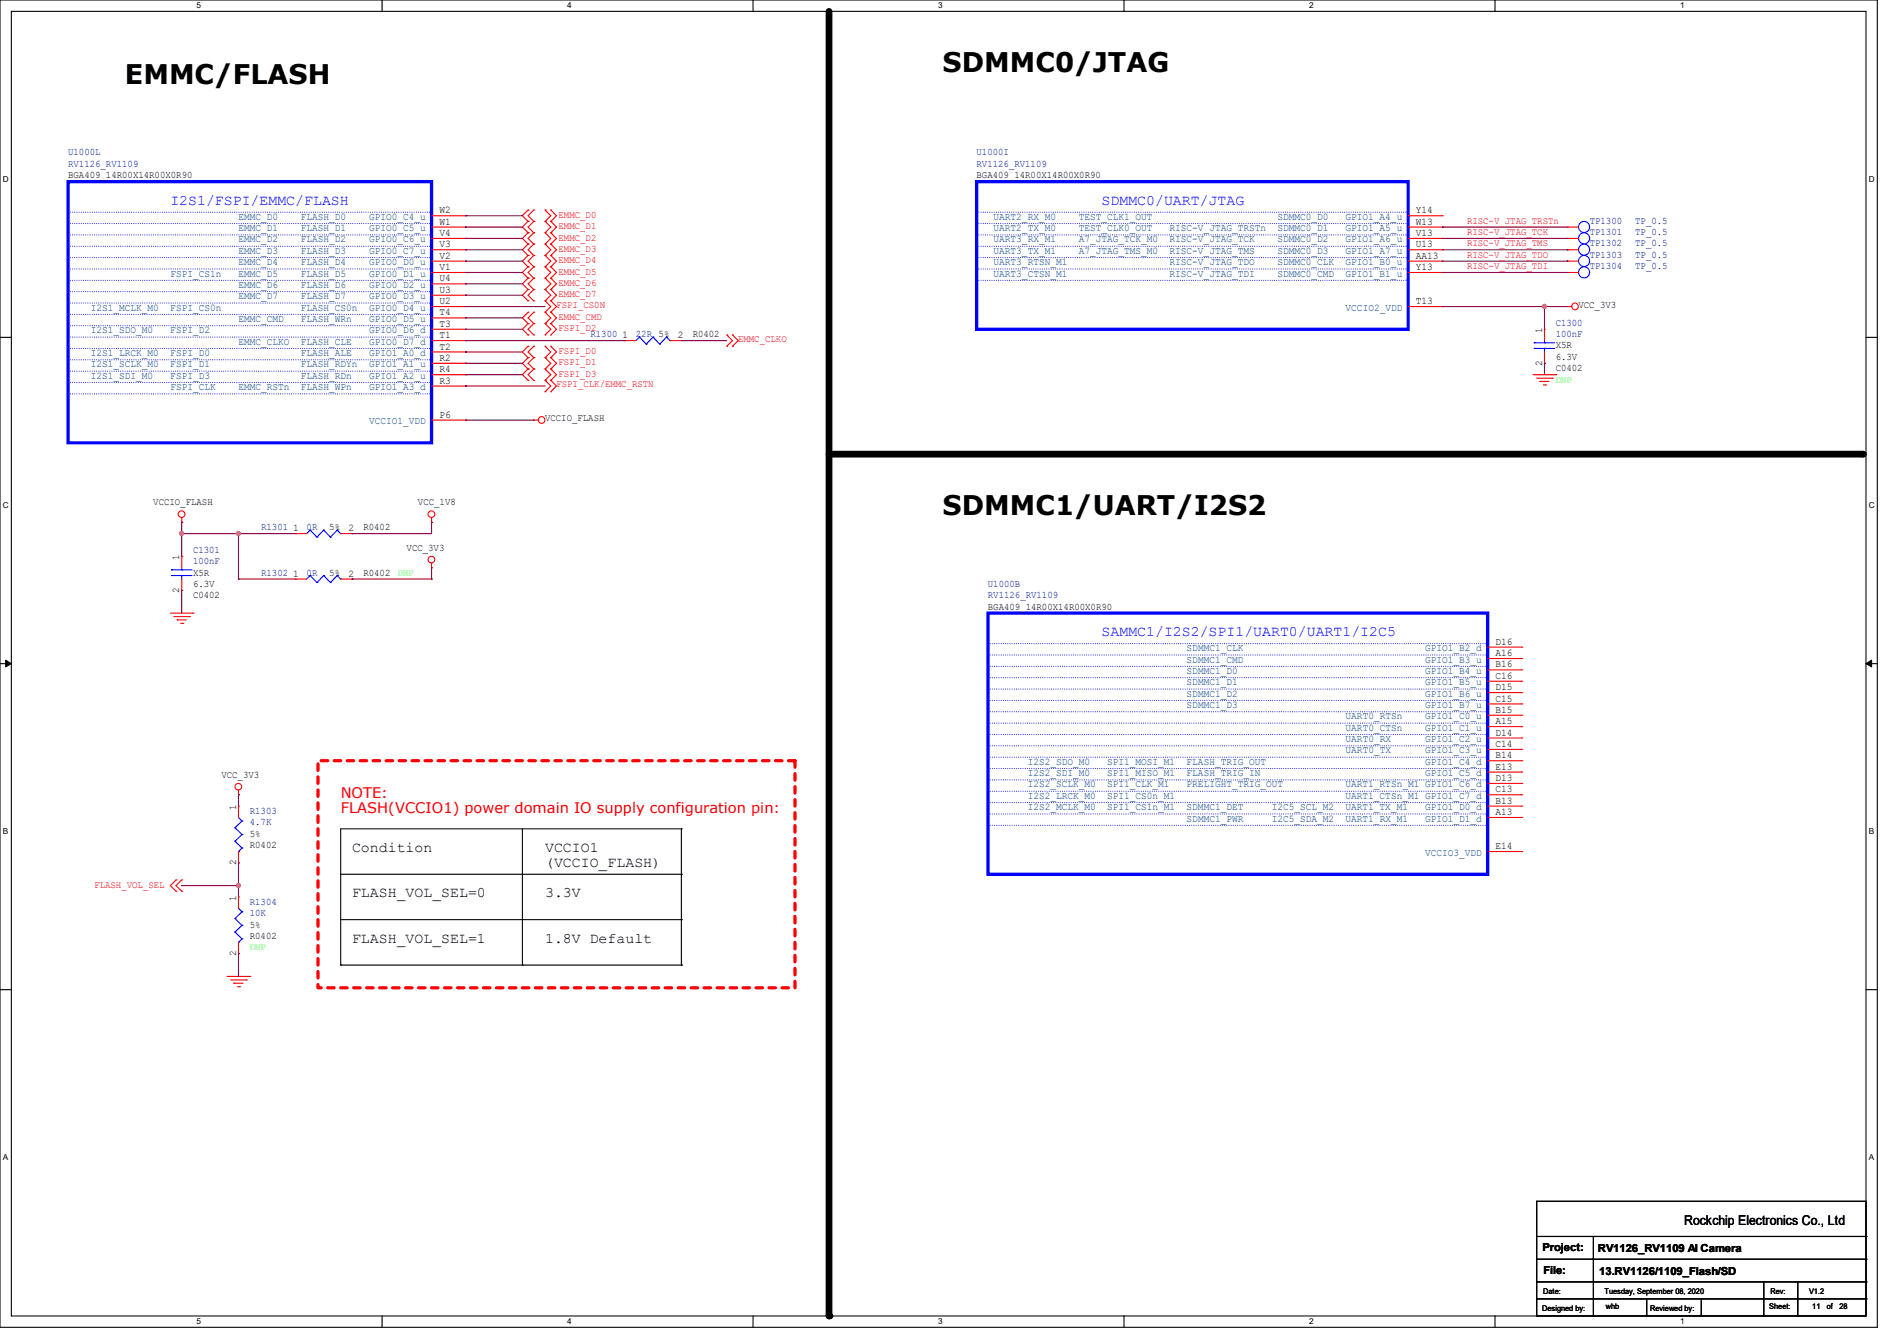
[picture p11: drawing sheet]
<svg xmlns="http://www.w3.org/2000/svg" width="297mm" height="210mm" viewBox="0 0 297 210" stroke-linecap="round" stroke-linejoin="round" font-family="sans-serif">
<path d="M0 0h293.9v207.9h-293.9zM1.8 1.8h290.3v204.3h-290.3z" fill="none" stroke="#000" stroke-width=".17"/>
<g fill="#fff">
<path d="M30.8 .2h.7v1.4h-.7z"/>
<path d="M30.8 206.2h.7v1.4h-.7z"/>
</g>
<path d="M59.8 0v1.8M59.8 206.1v1.8" fill="none" stroke="#000" stroke-width=".17"/>
<g fill="#fff">
<path d="M88.8 .2h.7v1.4h-.7z"/>
<path d="M88.8 206.2h.7v1.4h-.7z"/>
</g>
<path d="M117.9 0v1.8M117.9 206.1v1.8" fill="none" stroke="#000" stroke-width=".17"/>
<g fill="#fff">
<path d="M146.9 .2h.7v1.4h-.7z"/>
<path d="M146.9 206.2h.7v1.4h-.7z"/>
</g>
<path d="M176 0v1.8M176 206.1v1.8" fill="none" stroke="#000" stroke-width=".17"/>
<g fill="#fff">
<path d="M205 .2h.7v1.4h-.7z"/>
<path d="M205 206.2h.7v1.4h-.7z"/>
</g>
<path d="M234.1 0v1.8M234.1 206.1v1.8" fill="none" stroke="#000" stroke-width=".17"/>
<g fill="#fff">
<path d="M263.1 .2h.6v1.4h-.6z"/>
<path d="M263.1 206.2h.6v1.4h-.6z"/>
<path d="M.5 27.3h.9v1.4h-.9z"/>
<path d="M292.6 27.3h.9v1.4h-.9z"/>
<path d="M.5 78.4h.9v1.4h-.9z"/>
<path d="M292.6 78.4h.9v1.4h-.9z"/>
</g>
<path d="M0 52.8h1.8M292.1 52.8h1.8" fill="none" stroke="#000" stroke-width=".17"/>
<g fill="#fff">
<path d="M.5 129.5h.8v1.4h-.8z"/>
<path d="M292.6 129.5h.8v1.4h-.8z"/>
</g>
<path d="M0 103.9h1.8M292.1 103.9h1.8" fill="none" stroke="#000" stroke-width=".17"/>
<path d="M.9 103.4l.9 .5-.9 .5zM292.1 103.9l.9-.5v1z" fill="#000" stroke="#000" stroke-width=".16"/>
<g fill="#fff">
<path d="M.5 180.5h.8v1.4h-.8z"/>
<path d="M292.6 180.5h.8v1.4h-.8z"/>
</g>
<g fill="none" stroke="#000" stroke-width=".17">
<path d="M53.3 136.9h53.4M81.8 129.8v21.3M106.7 129.8h.1M106.7 136.9h.1M106.7 129.8h-53.4v21.3M106.7 129.8v21.3M0 155h1.8M53.3 151.1h.1M53.3 151.1h53.4M53.3 144h53.4M81.8 151.1h.1M106.7 151.1h.1"/>
<path d="M106.7 144h.1M292.1 155h1.8M240.6 188.1h51.5v18h-51.5zM240.6 193.6h51.5M240.6 197.2h51.5M249.5 193.6v12.5M292.1 193.6h.1M292.1 197.2h.1M240.6 200.7h51.5M240.6 203.4h51.5M249.5 206.1h.1M257.8 206.1h.1"/>
<path d="M257.8 203.4v2.7M266.4 206.1h.1M266.4 203.4v2.7M276.1 206.1h.1M276.1 200.7v5.4M281.5 206.1h.1M281.5 200.7v5.4M292.1 200.7h.1M292.1 203.4h.1"/>
</g>
<path d="M129.8 1.8v204.3M129.8 71.1h161.8" fill="none" stroke="#000" stroke-width="1.1"/>
<g fill="#000">
<circle cx="291.6" cy="71.1" r=".53"/>
<circle cx="129.8" cy="206.1" r=".53"/>
</g>
<path d="M49.8 119.1h74.7v35.6h-74.7z" fill="none" stroke="#f00" stroke-width=".51" stroke-dasharray="1 1"/>
<g fill="none" stroke="#f00" stroke-width=".17">
<path d="M67.6 39.1h5.3M67.6 37.3h5.3M67.6 35.6h5.3M67.6 33.8h5.3M72.9 39.1h.1M72.9 37.3h.1M72.9 35.6h.1M72.9 33.8h.1M82.7 32.9h.1M82.7 34.7h.1M82.7 36.4h.1M82.7 38.2h.1"/>
<path d="M82.7 32.9l-.9 .9 .9 .9M82.7 38.2l-.9 .9 .9 .9M82.7 34.7l-.9 .9 .9 .8M82.7 36.4l-.9 .9 .9 .9M83.6 34.7h.1M83.6 32.9h.1M83.6 36.4h.1M83.6 38.2h.1M83.6 32.9l-.9 .9 .9 .9M83.6 36.4l-.9 .9 .9 .9M83.6 34.7l-.9 .9 .9 .8M83.6 38.2l-.9 .9 .9 .9"/>
<path d="M85.3 34.7h.1M85.3 32.9h.1M85.3 36.4h.1M85.3 38.2h.1M85.3 36.4l.9 .9-.9 .9M85.3 32.9l.9 .9-.9 .9M85.3 38.2l.9 .9-.9 .9M85.3 34.7l.9 .9-.9 .8M86.2 34.7h.1M86.2 32.9h.1M86.2 36.4h.1M86.2 38.2h.1"/>
<path d="M86.2 38.2l.9 .9-.9 .9M86.2 32.9l.9 .9-.9 .9M86.2 34.7l.9 .9-.9 .8M86.2 36.4l.9 .9-.9 .9M220.5 39.1h5.3M220.5 37.3h5.3M220.5 35.6h5.3M220.5 33.8h5.3M225.8 33.8h.1M225.8 35.6h.1M225.8 37.3h.1M225.8 39.1h.1"/>
<path d="M245.4 37.3h.1M245.4 39.1h.1M245.4 35.6h.1M245.4 39.1h1.7M245.4 37.3h1.7M245.4 35.6h1.7M67.6 58.7h5.3M67.6 48h5.3M67.6 53.3h5.3M67.6 40.9h5.3M67.6 56.9h5.3M67.6 55.1h5.3"/>
<path d="M67.6 51.6h5.3M67.6 49.8h5.3M67.6 46.2h5.3M67.6 44.4h5.3M67.6 42.7h5.3M72.9 58.7h.1M72.9 56.9h.1M72.9 55.1h.1M72.9 53.3h.1M72.9 51.6h.1M72.9 49.8h.1M72.9 48h.1"/>
<path d="M72.9 46.2h.1M72.9 44.4h.1M72.9 42.7h.1M72.9 40.9h.1M82.7 48.9h.1M82.7 50.7h.1M82.7 57.8h.1M82.7 59.6h.1M82.7 56h.1M82.7 54.2h.1M82.7 52.5h.1M82.7 40h.1"/>
<path d="M82.7 41.8h.1M82.7 43.6h.1M82.7 45.3h.1M82.7 47.1h.1M82.7 48.9l-.9 .9 .9 .9M82.7 54.2l-.9 .9 .9 .9M82.7 43.6l-.9 .8 .9 .9M82.7 57.8l-.9 .9 .9 .9M82.7 56l-.9 .9 .9 .9M82.7 50.7l-.9 .9 .9 .9M82.7 45.3l-.9 .9 .9 .9M82.7 41.8l-.9 .9 .9 .9"/>
<path d="M82.7 40l-.9 .9 .9 .9M83.6 50.7h.1M83.6 48.9h.1M83.6 59.6h.1M83.6 57.8h.1M83.6 56h.1M83.6 54.2h.1M83.6 52.5h.1M83.6 40h.1M83.6 41.8h.1M83.6 43.6h.1M83.6 45.3h.1"/>
<path d="M83.6 47.1h.1M83.6 48.9l-.9 .9 .9 .9M83.6 45.3l-.9 .9 .9 .9M83.6 56l-.9 .9 .9 .9M83.6 57.8l-.9 .9 .9 .9M83.6 54.2l-.9 .9 .9 .9M83.6 50.7l-.9 .9 .9 .9M83.6 43.6l-.9 .8 .9 .9M83.6 40l-.9 .9 .9 .9M83.6 41.8l-.9 .9 .9 .9M85.3 50.7h.1M85.3 48.9h.1"/>
<path d="M85.3 59.6h.1M85.3 57.8h.1M85.3 56h.1M85.3 54.2h.1M85.3 52.5h.1M85.3 47.1h.1M85.3 40h.1M85.3 41.8h.1M85.3 43.6h.1M85.3 45.3h.1M85.3 45.3l.9 .9-.9 .9M85.3 48.9l.9 .9-.9 .9"/>
<path d="M85.3 59.6l.9 .9-.9 .8M85.3 54.2l.9 .9-.9 .9M85.3 57.8l.9 .9-.9 .9M85.3 56l.9 .9-.9 .9M85.3 50.7l.9 .9-.9 .9M85.3 47.1l.9 .9-.9 .9M85.3 40l.9 .9-.9 .9M85.3 41.8l.9 .9-.9 .9M85.3 43.6l.9 .8-.9 .9M86.2 50.7h.1M86.2 48.9h.1M86.2 59.6h.1"/>
<path d="M86.2 57.8h.1M86.2 56h.1M86.2 54.2h.1M86.2 52.5h.1M86.2 47.1h.1M86.2 40h.1M86.2 41.8h.1M86.2 43.6h.1M86.2 45.3h.1M86.2 43.6l.9 .8-.9 .9M86.2 54.2l.9 .9-.9 .9M86.2 48.9l.9 .9-.9 .9"/>
<path d="M86.2 59.6l.9 .9-.9 .8M86.2 57.8l.9 .9-.9 .9M86.2 50.7l.9 .9-.9 .9M86.2 56l.9 .9-.9 .9M86.2 45.3l.9 .9-.9 .9M86.2 47.1l.9 .9-.9 .9M86.2 40l.9 .9-.9 .9M86.2 41.8l.9 .9-.9 .9M97.8 53.3h.1M97.8 53.3h1.8M104.9 53.3h1.8M106.7 53.3h.1"/>
<path d="M113.8 54.2h.1M113.8 52.5h.1M113.8 52.5l.9 .8-.9 .9M114.7 54.2h.1M114.7 52.5h.1M114.7 52.5l.9 .8-.9 .9M220.5 48h5.3M220.5 40.9h5.3M220.5 42.7h5.3M225.8 40.9h.1M225.8 42.7h.1M225.8 48h.1"/>
<path d="M240 58.7h3.6M240.6 59.2h2.4M241.1 59.7h.1M241.1 59.7h1.4M241.8 51.6h.1M241.8 56.9h.1M241.8 51.6v1.7M241.8 55.1v1.8M243 59.2h.1M243.6 58.7h.1M245.4 48h.1M245.4 40.9h.1"/>
<path d="M245.4 42.7h.1M245.4 48h.7M245.4 40.9h1.7M245.4 42.7h1.7M67.6 65.8h5.3M67.6 60.5h5.3M72.9 60.5h.1M72.9 65.8h.1M83.6 65.8h.1M83.6 65.8h.7M85.3 61.3h.1M86.2 61.3h.1"/>
<path d="M241.6 60.3h.4M242 60.3h.1M26.7 96h3.5M27.2 96.6h2.5M27.7 97.1h.1M27.7 97.1h1.5M28.3 97.6h.3M28.4 81.8h.1M28.4 87.1h.1M28.4 92.5h.1M28.4 81.1v.7M28.4 87.1v1.8"/>
<path d="M28.4 90.7v1.8M28.6 97.6h.1M29.7 96.6h.1M30.2 96h.1M46.2 90.7h.1M46.2 83.6h.1M46.2 90.7h1.8M46.2 83.6h1.8M53.3 90.7h1.8M53.3 83.6h1.8M55.1 90.7h.1M55.1 83.6h.1"/>
<path d="M67.6 81.8h.1M67.6 88.9h.1M67.6 81.1v.7M67.6 88.2v.7M232.9 119.1h5.4M232.9 117.3h5.4M232.9 115.6h5.4M232.9 113.8h5.4M232.9 112h5.4M232.9 110.2h5.4M232.9 108.5h5.4M232.9 106.7h5.4"/>
<path d="M232.9 104.9h5.4M232.9 103.1h5.4M232.9 101.3h5.4M238.3 119.1h.1M238.3 117.3h.1M238.3 115.6h.1M238.3 113.8h.1M238.3 112h.1M238.3 110.2h.1M238.3 108.5h.1M238.3 106.7h.1M238.3 104.9h.1"/>
<path d="M238.3 103.1h.1M238.3 101.3h.1M27.6 139.6h.1M27.6 137.8h.1M27.6 137.8l-.9 .9 .9 .9M28.4 139.6h.1M28.4 137.8h.1M28.4 137.8l-.8 .9 .8 .9M37.3 124.5h.1M37.3 126.2h.1M37.3 135.1h.1M37.3 123.7v.8"/>
<path d="M37.3 126.2v1.8M37.3 133.3v1.8M232.9 128h5.4M232.9 126.2h5.4M232.9 124.5h5.4M232.9 122.7h5.4M232.9 120.9h5.4M232.9 133.3h5.4M238.3 128h.1M238.3 126.2h.1M238.3 124.5h.1M238.3 122.7h.1"/>
<path d="M238.3 120.9h.1M238.3 133.3h.1M35.6 152.9h3.5M36.1 153.5h2.5M36.6 154h.1M36.6 154h1.5M37.2 154.5h.3M37.3 140.5h.1M37.3 149.4h.1M37.3 140.5v1.7M37.3 147.6v1.8M37.5 154.5h.1"/>
<path d="M38.6 153.5h.1M39.1 152.9h.1"/>
<circle cx="246.6" cy="48" r=".52"/>
<circle cx="84.8" cy="65.8" r=".52"/>
<circle cx="28.4" cy="80.5" r=".52"/>
<circle cx="67.6" cy="80.5" r=".52"/>
<circle cx="67.6" cy="87.6" r=".52"/>
<circle cx="37.3" cy="123.2" r=".52"/>
</g>
<g fill="none" stroke="#00f" stroke-width=".17">
<path d="M100.1 52.8h.1M100.1 52.8l-.5 .5M100.1 52.8l1.1 1.1M101.2 53.9h.1M102.2 52.8h.1M102.2 52.8l-1 1.1M102.2 52.8l1.1 1.1M103.3 53.9h.1M104.4 52.8h.1M104.4 52.8l-1.1 1.1M104.4 52.8l.5 .5M104.9 53.3h.1"/>
<path d="M240.2 54.6h.1M240.2 53.7h.1M240.2 54.6h3.2M240.2 53.7h3.2M241.8 53.7h.1M241.8 54.6h.1M241.8 53.3v.4M241.8 54.6v.5M26.8 90.1h.1M26.8 89.2h.1M26.8 90.1h3.3M26.8 89.2h3.3"/>
<path d="M28.4 89.2h.1M28.4 90.1h.1M28.4 88.9v.3M28.4 90.1v.6M48.6 90.1h.1M48.6 83h.1M48.6 90.1l-.6 .6M48.6 90.1l1 1.1M48.6 83l-.6 .6M48.6 83l1 1.1M49.6 91.2h.1M49.6 84.1h.1"/>
<path d="M50.7 90.1h.1M50.7 83h.1M50.7 90.1l-1.1 1.1M50.7 90.1l1 1.1M50.7 83l-1.1 1.1M50.7 83l1 1.1M51.7 91.2h.1M51.7 84.1h.1M52.8 90.1h.1M52.8 83h.1M52.8 90.1l-1.1 1.1M52.8 90.1l.5 .6"/>
<path d="M52.8 83l-1.1 1.1M52.8 83l.5 .6M53.3 90.7h.1M53.3 83.6h.1M36.8 129.6h.1M36.8 131.7h.1M36.8 129.6l1.1 1.1M36.8 131.7l1.1 1.1M37.3 133.3h.1M37.3 128l.6 .6M37.9 128.6h.1M37.9 130.7h.1"/>
<path d="M37.9 132.8h.1M37.9 128.6l-1.1 1M37.9 130.7l-1.1 1M37.9 132.8l-.6 .5M36.8 143.8h.1M36.8 146h.1M36.8 143.8l1.1 1.1M36.8 146l1.1 1M37.3 147.6h.1M37.3 142.2l.6 .6M37.9 142.8h.1M37.9 144.9h.1"/>
<path d="M37.9 147h.1M37.9 142.8l-1.1 1M37.9 144.9l-1.1 1.1M37.9 147l-.6 .6"/>
<circle cx="248" cy="37.3" r=".87"/>
<circle cx="248" cy="39.1" r=".87"/>
<circle cx="248" cy="35.5" r=".87"/>
<circle cx="248" cy="40.9" r=".87"/>
<circle cx="248" cy="42.7" r=".87"/>
</g>
<path d="M10.7 28.4h56.9v40.9h-56.9zM152.9 28.4h67.6v23.2h-67.6zM154.7 96h78.2v40.9h-78.2z" fill="none" stroke="#00f" stroke-width=".51"/>
<g fill="none" stroke="#00f" stroke-width=".17" stroke-dasharray="0 .3">
<path d="M10.7 33.2h56.9M10.7 35h56.9M10.7 36.8h56.9M10.7 38.6h56.9M67.6 33.2h.1M67.6 35h.1M67.6 36.8h.1M67.6 38.6h.1M152.9 38.6h67.6M152.9 36.8h67.6M152.9 35h67.6M152.9 33.2h67.6"/>
<path d="M220.5 38.6h.1M220.5 36.8h.1M220.5 35h.1M220.5 33.2h.1M10.7 42.1h56.9M10.7 43.9h56.9M10.7 45.7h56.9M10.7 47.5h56.9M10.7 49.2h56.9M10.7 51h56.9M10.7 52.8h56.9M10.7 54.6h56.9"/>
<path d="M10.7 56.3h56.9M10.7 58.1h56.9M10.7 59.9h56.9M10.7 40.3h56.9M67.6 42.1h.1M67.6 43.9h.1M67.6 45.7h.1M67.6 47.5h.1M67.6 49.2h.1M67.6 51h.1M67.6 52.8h.1M67.6 54.6h.1"/>
<path d="M67.6 56.3h.1M67.6 58.1h.1M67.6 59.9h.1M67.6 40.3h.1M152.9 43.9h67.6M152.9 42.1h67.6M152.9 40.3h67.6M220.5 43.9h.1M220.5 42.1h.1M220.5 40.3h.1M10.7 61.7h56.9M67.6 61.7h.1"/>
<path d="M154.7 100.8h78.2M154.7 102.6h78.2M154.7 104.4h78.2M154.7 106.1h78.2M154.7 107.9h78.2M154.7 109.7h78.2M154.7 111.5h78.2M154.7 113.2h78.2M154.7 115h78.2M154.7 116.8h78.2M154.7 118.6h78.2M232.9 100.8h.1"/>
<path d="M232.9 102.6h.1M232.9 104.4h.1M232.9 106.1h.1M232.9 107.9h.1M232.9 109.7h.1M232.9 111.5h.1M232.9 113.2h.1M232.9 115h.1M232.9 116.8h.1M232.9 118.6h.1M154.7 120.4h78.2M154.7 122.1h78.2"/>
<path d="M154.7 123.9h78.2M154.7 125.7h78.2M154.7 127.5h78.2M154.7 129.2h78.2M232.9 120.4h.1M232.9 122.1h.1M232.9 123.9h.1M232.9 125.7h.1M232.9 127.5h.1M232.9 129.2h.1"/>
</g>
<g fill="none" stroke="#800040" stroke-width=".17">
<path d="M72.9 37.3h.1M72.9 39.1h.1M72.9 35.6h.1M72.9 33.8h.1M72.9 37.3h8.9M72.9 39.1h8.9M72.9 35.6h8.9M72.9 33.8h8.9M225.8 35.6h.1M225.8 37.3h19.6M225.8 39.1h19.6M225.8 35.6h19.6"/>
<path d="M245.4 37.3h.1M245.4 39.1h.1M72.9 49.8h.1M72.9 51.6h.1M72.9 55.1h.1M72.9 56.9h.1M72.9 58.7h.1M72.9 48h.1M72.9 40.9h.1M72.9 42.7h.1M72.9 44.4h.1M72.9 46.2h.1"/>
<path d="M72.9 53.3h24.9M72.9 49.8h8.9M72.9 51.6h8.9M72.9 55.1h8.9M72.9 56.9h8.9M72.9 58.7h8.9M72.9 48h12.4M72.9 40.9h8.9M72.9 42.7h8.9M72.9 44.4h8.9M72.9 46.2h8.9M97.8 53.3h.1"/>
<path d="M106.7 53.3h.1M106.7 53.3h7.1M225.8 48h.1M225.8 48h19.6M225.8 40.9h19.6M225.8 42.7h19.6M241.8 48h.1M241.8 56.9h.1M241.8 48v3.6M241.8 56.9v1.8M245.4 42.7h.1M245.4 40.9h.1"/>
<path d="M72.9 60.5h.1M72.9 65.8h.1M72.9 60.5h12.4M72.9 65.8h10.7M28.4 83.6h.1M28.4 92.5h.1M28.4 81.8h.1M28.4 81.8v5.3M28.4 92.5v3.5M28.4 83.6h17.8M37.3 90.7h.1M37.3 83.6h.1"/>
<path d="M37.3 90.7h8.9M37.3 83.6v7.1M55.1 83.6h.1M55.1 90.7h.1M55.1 90.7h12.5M67.6 81.8h.1M67.6 90.7h.1M67.6 81.8v1.8h-12.5M67.6 88.9v1.8M28.4 138.7h.1M28.4 138.7h8.9M37.3 124.5h.1"/>
<path d="M37.3 135.1h.1M37.3 138.7h.1M37.3 124.5v1.7M37.3 135.1v5.4M37.3 149.4h.1M37.3 149.4v3.5"/>
</g>
<g fill="#f0f" stroke="#f0f" stroke-width=".17">
<circle cx="28.4" cy="83.5" r=".32"/>
<circle cx="37.3" cy="83.5" r=".32"/>
<circle cx="37.3" cy="138.7" r=".32"/>
<circle cx="241.8" cy="48" r=".32"/>
</g>
<g font-size="4.2">
<text x="147.6" y="11.3">SDMMC0/JTAG</text>
<text x="19.6" y="13.1">EMMC/FLASH</text>
<text x="147.6" y="80.7">SDMMC1/UART/I2S2</text>
</g>
<g font-size="2.3" fill="#00f">
<text x="26.7" y="32.1">I2S1/FSPI/EMMC/FLASH</text>
<text x="172.5" y="32.1">SDMMC0/UART/JTAG</text>
<text x="172.5" y="99.7">SAMMC1/I2S2/SPI1/UART0/UART1/I2C5</text>
</g>
<g font-size="2.3" fill="#f00">
<text x="53.3" y="125">NOTE:</text>
<text x="53.3" y="127.3">FLASH(VCCIO1) power domain IO supply configuration pin:</text>
</g>
<g font-size="2.3">
<text x="55.1" y="133.4">Condition</text>
<text x="85.3" y="133.4">VCCIO1</text>
<text x="85.3" y="135.7">(VCCIO_FLASH)</text>
<text x="55.1" y="140.5">FLASH_VOL_SEL=0</text>
<text x="85.3" y="140.5">3.3V</text>
<text x="55.1" y="147.7">FLASH_VOL_SEL=1</text>
<text x="85.3" y="147.7">1.8V Default</text>
</g>
<text font-size="2.1" x="263.7" y="191.9">Rockchip Electronics Co., Ltd</text>
<g font-size="1.7">
<text x="241.5" y="196">Project:</text>
<text x="250.2" y="196.1">RV1126_RV1109 AI Camera</text>
<text x="241.6" y="199.5">File:</text>
<text x="250.4" y="199.7">13.RV1126/1109_Flash/SD</text>
</g>
<g font-size="1.6" fill="#000080">
<text x="10.7" y="24.3">U1000L</text>
<text x="10.7" y="26.1">RV1126_RV1109</text>
<text x="152.9" y="24.3">U1000I</text>
<text x="152.9" y="26.1">RV1126_RV1109</text>
<text x="248.9" y="35">TP1300</text>
<text x="256" y="35">TP_0.5</text>
<text x="248.9" y="40.3">TP1303</text>
<text x="248.9" y="36.8">TP1301</text>
<text x="248.9" y="38.6">TP1302</text>
<text x="256" y="40.3">TP_0.5</text>
<text x="256" y="36.8">TP_0.5</text>
<text x="256" y="38.6">TP_0.5</text>
<text x="248.9" y="42.1">TP1304</text>
<text x="256" y="42.1">TP_0.5</text>
<text x="92.4" y="52.8">R1300</text>
<text x="99.6" y="52.8">22R 5%</text>
<text x="243.6" y="51">C1300</text>
<text x="243.6" y="52.8">100nF</text>
<text x="40.9" y="83">R1301</text>
<text x="48" y="83">0R</text>
<text x="30.2" y="86.6">C1301</text>
<text x="30.2" y="88.3">100nF</text>
<text x="40.9" y="90.1">R1302</text>
<text x="48" y="90.1">0R</text>
<text x="154.7" y="91.9">U1000B</text>
<text x="154.7" y="93.7">RV1126_RV1109</text>
<text x="39.1" y="127.5">R1303</text>
<text x="39.1" y="129.2">4.7K</text>
<text x="39.1" y="141.7">R1304</text>
<text x="39.1" y="143.5">10K</text>
</g>
<g font-size="1.6">
<text x="10.7" y="27.9">BGA409_14R00X14R00X0R90</text>
<text x="152.9" y="27.9">BGA409_14R00X14R00X0R90</text>
<text x="68.8" y="35.2">W1</text>
<text x="68.8" y="33.4">W2</text>
<text x="221.7" y="33.4">Y14</text>
<text x="221.7" y="35.2">W13</text>
<text x="68.8" y="40.5">V2</text>
<text x="68.8" y="38.7">V3</text>
<text x="68.8" y="37">V4</text>
<text x="221.7" y="37">V13</text>
<text x="221.7" y="38.7">U13</text>
<text x="221.7" y="40.5">AA13</text>
<text x="68.8" y="47.6">U2</text>
<text x="68.8" y="45.8">U3</text>
<text x="68.8" y="44.1">U4</text>
<text x="68.8" y="42.3">V1</text>
<text x="221.7" y="42.3">Y13</text>
<text x="221.7" y="47.6">T13</text>
<text x="68.8" y="53">T1</text>
<text x="68.8" y="51.2">T3</text>
<text x="68.8" y="49.4">T4</text>
<text x="97.4" y="53">1</text>
<text x="106.1" y="53">2</text>
<text x="108.4" y="52.8">R0402</text>
<text x="241.4" y="52.1" transform="rotate(-90 241.4 52.1)">1</text>
<text x="247.1" y="48.2">VCC_3V3</text>
<text x="68.8" y="58.3">R4</text>
<text x="68.8" y="56.5">R2</text>
<text x="68.8" y="54.7">T2</text>
<text x="241.4" y="57.2" transform="rotate(-90 241.4 57.2)">2</text>
<text x="243.6" y="58.1">C0402</text>
<text x="243.6" y="54.6">X5R</text>
<text x="243.6" y="56.3">6.3V</text>
<text x="68.8" y="60.1">R3</text>
<text x="68.8" y="65.4">P6</text>
<text x="85.3" y="66">VCCIO_FLASH</text>
<text x="24" y="79.1">VCCIO_FLASH</text>
<text x="45.9" y="83.2">1</text>
<text x="51.6" y="83">5%</text>
<text x="54.6" y="83.2">2</text>
<text x="56.9" y="83">R0402</text>
<text x="65.4" y="79.1">VCC_1V8</text>
<text x="28.1" y="87.7" transform="rotate(-90 28.1 87.7)">1</text>
<text x="63.7" y="86.2">VCC_3V3</text>
<text x="28.1" y="92.8" transform="rotate(-90 28.1 92.8)">2</text>
<text x="30.2" y="93.7">C0402</text>
<text x="30.2" y="90.1">X5R</text>
<text x="30.2" y="91.9">6.3V</text>
<text x="45.9" y="90.3">1</text>
<text x="51.6" y="90.1">5%</text>
<text x="54.6" y="90.3">2</text>
<text x="56.9" y="90.1">R0402</text>
<text x="154.7" y="95.5">BGA409_14R00X14R00X0R90</text>
<text x="234.1" y="101">D16</text>
<text x="234.1" y="106.3">C16</text>
<text x="234.1" y="104.5">B16</text>
<text x="234.1" y="102.7">A16</text>
<text x="234.1" y="113.4">A15</text>
<text x="234.1" y="111.6">B15</text>
<text x="234.1" y="109.9">C15</text>
<text x="234.1" y="108.1">D15</text>
<text x="234.1" y="118.7">B14</text>
<text x="234.1" y="117">C14</text>
<text x="234.1" y="115.2">D14</text>
<text x="34.7" y="121.8">VCC_3V3</text>
<text x="234.1" y="125.9">B13</text>
<text x="234.1" y="124.1">C13</text>
<text x="234.1" y="122.3">D13</text>
<text x="234.1" y="120.5">E13</text>
<text x="37" y="126.8" transform="rotate(-90 37 126.8)">1</text>
<text x="39.1" y="131">5%</text>
<text x="234.1" y="127.6">A13</text>
<text x="37" y="135.5" transform="rotate(-90 37 135.5)">2</text>
<text x="39.1" y="132.8">R0402</text>
<text x="234.1" y="133">E14</text>
<text x="37" y="141" transform="rotate(-90 37 141)">1</text>
<text x="37" y="149.7" transform="rotate(-90 37 149.7)">2</text>
<text x="39.1" y="147">R0402</text>
<text x="39.1" y="145.2">5%</text>
</g>
<g font-size="1.6" fill="#004080">
<text x="37.3" y="34.4">EMMC_D0</text>
<text x="47.1" y="34.4">FLASH_D0</text>
<text x="57.8" y="34.4">GPIO0_C4_u</text>
<text x="155.6" y="34.4">UART2_RX_M0</text>
<text x="168.9" y="34.4">TEST_CLK1_OUT</text>
<text x="200" y="34.4">SDMMC0_D0</text>
<text x="210.7" y="34.4">GPIO1_A4_u</text>
<text x="37.3" y="41.5">EMMC_D4</text>
<text x="37.3" y="39.8">EMMC_D3</text>
<text x="37.3" y="38">EMMC_D2</text>
<text x="37.3" y="36.2">EMMC_D1</text>
<text x="47.1" y="41.5">FLASH_D4</text>
<text x="47.1" y="39.8">FLASH_D3</text>
<text x="47.1" y="38">FLASH_D2</text>
<text x="47.1" y="36.2">FLASH_D1</text>
<text x="57.8" y="41.5">GPIO0_D0_u</text>
<text x="57.8" y="39.8">GPIO0_C7_u</text>
<text x="57.8" y="38">GPIO0_C6_u</text>
<text x="57.8" y="36.2">GPIO0_C5_u</text>
<text x="155.6" y="36.2">UART2_TX_M0</text>
<text x="155.6" y="38">UART3_RX_M1</text>
<text x="155.6" y="39.8">UART3_TX_M1</text>
<text x="155.6" y="41.5">UART3_RTSN_M1</text>
<text x="168.9" y="36.2">TEST_CLK0_OUT</text>
<text x="168.9" y="38">A7_JTAG_TCK_M0</text>
<text x="168.9" y="39.8">A7_JTAG_TMS_M0</text>
<text x="183.1" y="36.2">RISC-V_JTAG_TRSTn</text>
<text x="183.1" y="38">RISC-V_JTAG_TCK</text>
<text x="183.1" y="39.8">RISC-V_JTAG_TMS</text>
<text x="183.1" y="41.5">RISC-V_JTAG_TDO</text>
<text x="200" y="36.2">SDMMC0_D1</text>
<text x="200" y="38">SDMMC0_D2</text>
<text x="200" y="39.8">SDMMC0_D3</text>
<text x="200" y="41.5">SDMMC0_CLK</text>
<text x="210.7" y="36.2">GPIO1_A5_u</text>
<text x="210.7" y="38">GPIO1_A6_u</text>
<text x="210.7" y="39.8">GPIO1_A7_u</text>
<text x="210.7" y="41.5">GPIO1_B0_u</text>
<text x="26.7" y="43.3">FSPI_CS1n</text>
<text x="37.3" y="43.3">EMMC_D5</text>
<text x="37.3" y="46.9">EMMC_D7</text>
<text x="37.3" y="45.1">EMMC_D6</text>
<text x="47.1" y="43.3">FLASH_D5</text>
<text x="47.1" y="46.9">FLASH_D7</text>
<text x="47.1" y="45.1">FLASH_D6</text>
<text x="57.8" y="43.3">GPIO0_D1_u</text>
<text x="57.8" y="46.9">GPIO0_D3_u</text>
<text x="57.8" y="45.1">GPIO0_D2_u</text>
<text x="155.6" y="43.3">UART3_CTSN_M1</text>
<text x="183.1" y="43.3">RISC-V_JTAG_TDI</text>
<text x="200" y="43.3">SDMMC0_CMD</text>
<text x="210.7" y="43.3">GPIO1_B1_u</text>
<text x="14.2" y="52.2">I2S1_SDO_M0</text>
<text x="14.2" y="48.6">I2S1_MCLK_M0</text>
<text x="26.7" y="52.2">FSPI_D2</text>
<text x="26.7" y="48.6">FSPI_CS0n</text>
<text x="37.3" y="54">EMMC_CLKO</text>
<text x="37.3" y="50.4">EMMC_CMD</text>
<text x="47.1" y="48.6">FLASH_CS0n</text>
<text x="47.1" y="54">FLASH_CLE</text>
<text x="47.1" y="50.4">FLASH_WRn</text>
<text x="57.8" y="52.2">GPIO0_D6_d</text>
<text x="57.8" y="48.6">GPIO0_D4_u</text>
<text x="57.8" y="54">GPIO0_D7_d</text>
<text x="57.8" y="50.4">GPIO0_D5_u</text>
<text x="210.7" y="48.6">VCCIO2_VDD</text>
<text x="14.2" y="59.3">I2S1_SDI_M0</text>
<text x="14.2" y="57.5">I2S1_SCLK_M0</text>
<text x="14.2" y="55.8">I2S1_LRCK_M0</text>
<text x="26.7" y="59.3">FSPI_D3</text>
<text x="26.7" y="57.5">FSPI_D1</text>
<text x="26.7" y="55.8">FSPI_D0</text>
<text x="47.1" y="59.3">FLASH_RDn</text>
<text x="47.1" y="57.5">FLASH_RDYn</text>
<text x="47.1" y="55.8">FLASH_ALE</text>
<text x="57.8" y="59.3">GPIO1_A2_u</text>
<text x="57.8" y="57.5">GPIO1_A1_u</text>
<text x="57.8" y="55.8">GPIO1_A0_d</text>
<text x="26.7" y="61.1">FSPI_CLK</text>
<text x="37.3" y="61.1">EMMC_RSTn</text>
<text x="47.1" y="61.1">FLASH_WPn</text>
<text x="57.8" y="61.1">GPIO1_A3_d</text>
<text x="57.8" y="66.4">VCCIO1_VDD</text>
<text x="185.8" y="102">SDMMC1_CLK</text>
<text x="223.1" y="102">GPIO1_B2_d</text>
<text x="185.8" y="107.3">SDMMC1_D1</text>
<text x="185.8" y="105.5">SDMMC1_D0</text>
<text x="185.8" y="103.8">SDMMC1_CMD</text>
<text x="223.1" y="107.3">GPIO1_B5_u</text>
<text x="223.1" y="105.5">GPIO1_B4_u</text>
<text x="223.1" y="103.8">GPIO1_B3_u</text>
<text x="185.8" y="110.9">SDMMC1_D3</text>
<text x="185.8" y="109.1">SDMMC1_D2</text>
<text x="210.7" y="112.6">UART0_RTSn</text>
<text x="223.1" y="110.9">GPIO1_B7_u</text>
<text x="223.1" y="109.1">GPIO1_B6_u</text>
<text x="223.1" y="112.6">GPIO1_C0_u</text>
<text x="160.9" y="119.8">I2S2_SDO_M0</text>
<text x="173.3" y="119.8">SPI1_MOSI_M1</text>
<text x="185.8" y="119.8">FLASH_TRIG_OUT</text>
<text x="210.7" y="118">UART0_TX</text>
<text x="210.7" y="116.2">UART0_RX</text>
<text x="210.7" y="114.4">UART0_CTSn</text>
<text x="223.1" y="119.8">GPIO1_C4_d</text>
<text x="223.1" y="118">GPIO1_C3_u</text>
<text x="223.1" y="116.2">GPIO1_C2_u</text>
<text x="223.1" y="114.4">GPIO1_C1_u</text>
<text x="160.9" y="125.1">I2S2_LRCK_M0</text>
<text x="160.9" y="123.3">I2S2_SCLK_M0</text>
<text x="160.9" y="121.5">I2S2_SDI_M0</text>
<text x="173.3" y="125.1">SPI1_CS0n_M1</text>
<text x="173.3" y="123.3">SPI1_CLK_M1</text>
<text x="173.3" y="121.5">SPI1_MISO_M1</text>
<text x="185.8" y="123.3">PRELIGHT_TRIG_OUT</text>
<text x="185.8" y="121.5">FLASH_TRIG_IN</text>
<text x="210.7" y="125.1">UART1_CTSn_M1 GPIO1_C7_d</text>
<text x="210.7" y="123.3">UART1_RTSn_M1 GPIO1_C6_d</text>
<text x="223.1" y="121.5">GPIO1_C5_d</text>
<text x="160.9" y="126.9">I2S2_MCLK_M0</text>
<text x="173.3" y="126.9">SPI1_CS1n_M1</text>
<text x="185.8" y="126.9">SDMMC1_DET</text>
<text x="185.8" y="128.7">SDMMC1_PWR</text>
<text x="199.1" y="126.9">I2C5_SCL_M2</text>
<text x="199.1" y="128.7">I2C5_SDA_M2</text>
<text x="210.7" y="126.9">UART1_TX_M1</text>
<text x="210.7" y="128.7">UART1_RX_M1</text>
<text x="223.1" y="126.9">GPIO1_D0_d</text>
<text x="223.1" y="128.7">GPIO1_D1_d</text>
<text x="223.1" y="134">VCCIO3_VDD</text>
</g>
<g font-size="1.6" fill="#f00">
<text x="87.5" y="34.1">EMMC_D0</text>
<text x="87.5" y="35.9">EMMC_D1</text>
<text x="229.7" y="35">RISC-V_JTAG_TRSTn</text>
<text x="87.5" y="37.7">EMMC_D2</text>
<text x="87.5" y="39.5">EMMC_D3</text>
<text x="87.5" y="41.2">EMMC_D4</text>
<text x="229.7" y="40.3">RISC-V_JTAG_TDO</text>
<text x="229.7" y="36.8">RISC-V_JTAG_TCK</text>
<text x="229.7" y="38.6">RISC-V_JTAG_TMS</text>
<text x="87.5" y="43">EMMC_D5</text>
<text x="87.5" y="44.8">EMMC_D6</text>
<text x="87.5" y="46.6">EMMC_D7</text>
<text x="229.7" y="42.1">RISC-V_JTAG_TDI</text>
<text x="87.1" y="48.2">FSPI_CS0N</text>
<text x="87.5" y="50.1">EMMC_CMD</text>
<text x="87.5" y="51.9">FSPI_D2</text>
<text x="115.6" y="53.5">EMMC_CLKO</text>
<text x="87.5" y="59">FSPI_D3</text>
<text x="87.5" y="57.2">FSPI_D1</text>
<text x="87.5" y="55.5">FSPI_D0</text>
<text x="87.1" y="60.6">FSPI_CLK/EMMC_RSTN</text>
<text x="14.8" y="139">FLASH_VOL_SEL</text>
</g>
<g font-size="1.6" fill="#0f0">
<text x="243.6" y="59.9">DNP</text>
<text x="62.2" y="90.1">DNP</text>
<text x="39.1" y="148.8">DNP</text>
</g>
<g font-size="1.3">
<text x="30.8" y="1.3">5</text>
<text x="88.8" y="1.3">4</text>
<text x="146.9" y="1.3">3</text>
<text x="205" y="1.3">2</text>
<text x="263.1" y="1.3">1</text>
<text x=".5" y="28.4">D</text>
<text x="292.6" y="28.4">D</text>
<text x=".5" y="79.5">C</text>
<text x="292.6" y="79.5">C</text>
<text x=".5" y="130.6">B</text>
<text x="292.6" y="130.6">B</text>
<text x=".5" y="181.7">A</text>
<text x="292.6" y="181.7">A</text>
<text x="30.8" y="207.4">5</text>
<text x="88.8" y="207.4">4</text>
<text x="146.9" y="207.4">3</text>
<text x="205" y="207.4">2</text>
<text x="263.1" y="207.4">1</text>
</g>
<g font-size="1.2">
<text x="241.6" y="202.6">Date:</text>
<text x="251.2" y="202.6">Tuesday, September 08, 2020</text>
<text x="277.2" y="202.6">Rev:</text>
<text x="283.2" y="202.6">V1.2</text>
<text x="241.4" y="205.3">Designed by:</text>
<text x="251.4" y="205.1">whb</text>
<text x="258.3" y="205.3">Reviewed by:</text>
<text x="277" y="205.1">Sheet:</text>
<text x="283.7" y="205.1">11</text>
<text x="286" y="205.1">of</text>
<text x="288" y="205.1">28</text>
</g>
</svg>
